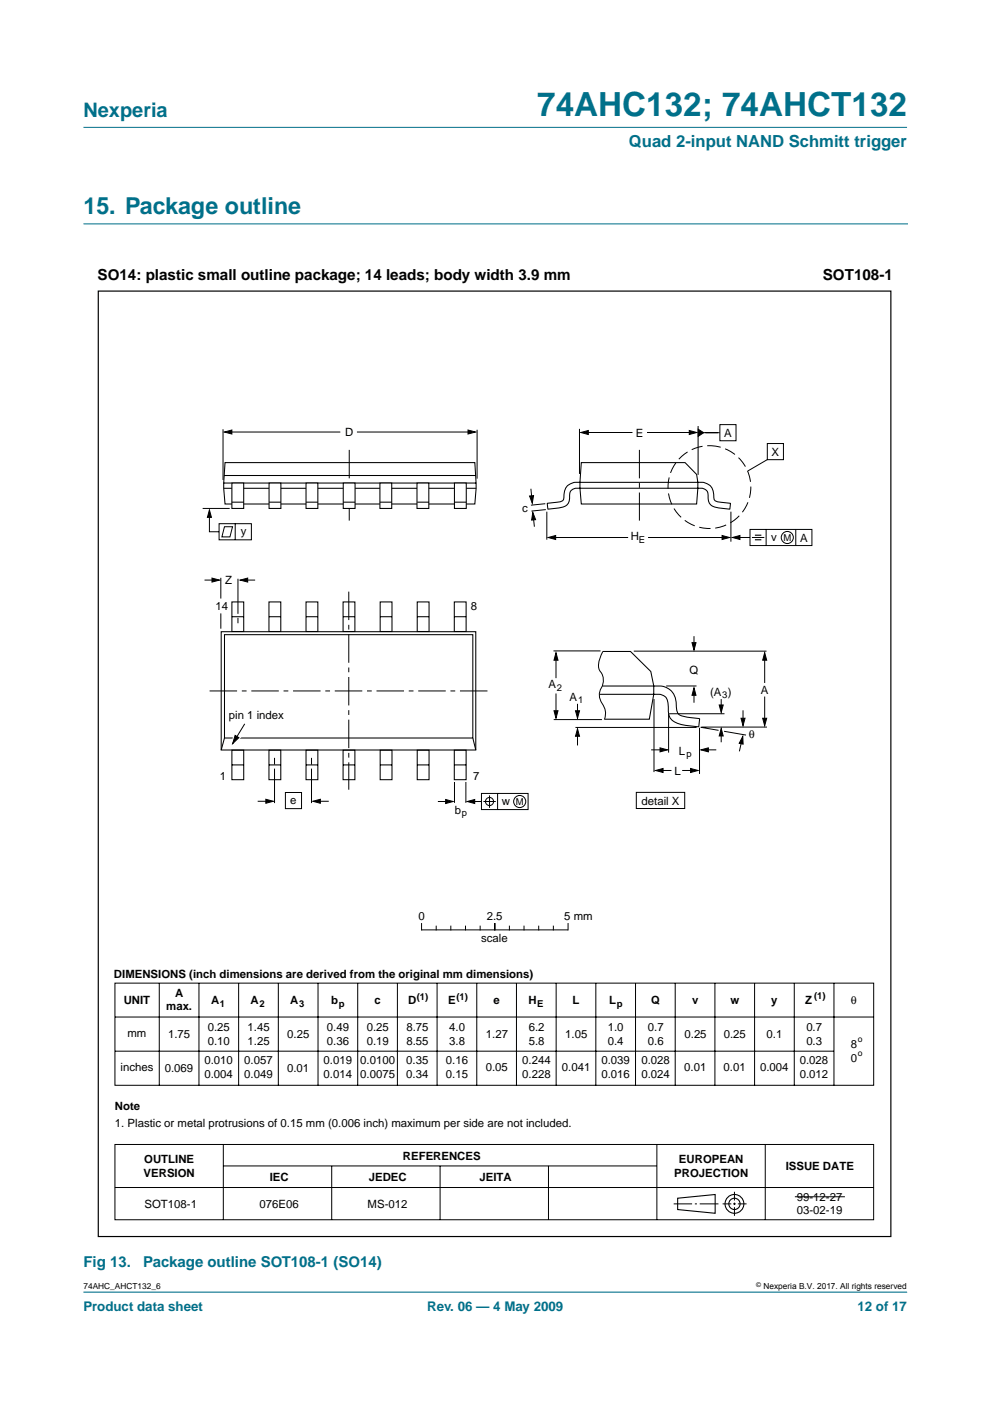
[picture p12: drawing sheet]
<svg xmlns="http://www.w3.org/2000/svg" width="210mm" height="297mm" viewBox="0 0 210 297" stroke-linecap="round" stroke-linejoin="round" font-family="sans-serif">
<path d="M17.7 47.5h174.7M192.3 273.9h-174.6" fill="none" stroke="#00708a" stroke-width=".21"/>
<path d="M17.7 27h174.6z" fill="#00708a" stroke="#00708a" stroke-width=".21"/>
<path d="M47.7 98.1h53l.3 5.4-.3 3.4h-53l-.3-3.4zM123.2 98.1h22.1l2.4 2.5 .3 1.7-.3 4.6h-24.5l-.2-4.6zM47.4 103.5h53.6M47.5 102.4h53.4M47.5 100.8h53.3M116.1 106.7h.4a5.7 5.7 0 0 0 2.9-.7l.2-.8a2.81 2.81 0 0 1 3.4-2.9h24.9a2.83 2.83 0 0 1 3.4 2.9l.1 .6a1.5 1.5 0 0 0 1.6 .7l1.9 .2-.1 1.2h-.3a9.9 9.9 0 0 1-3.6-.7 2.53 2.53 0 0 1-.8-2.5 1.7 1.7 0 0 0-2.1-1.2h-25a1.7 1.7 0 0 0-2.2 1.8 2.11 2.11 0 0 1-2.4 2.4l-2.2 .2zM46.9 133.9h54v25.1h-54zM47.6 134.6h52.6v21.9h-52.6zM127.8 138.1h5.9l4.3 4.3 .6 3v1.8l-.9 5.3h-9.6M47.6 156.5l-.7 2.5M100.2 156.5l.7 2.5M127.7 145.4l10.9 .1a3.9 3.9 0 0 1 4.6 2.6l.2 1.3a2.48 2.48 0 0 0 .7 2.2l1.2 .4 3 .4-.1 1.6a11.9 11.9 0 0 1-5.5-1.1 2.55 2.55 0 0 1-1-2.5v-.6a2.28 2.28 0 0 0-2.9-2.6h-11.7" fill="none" stroke="#000" stroke-width=".22"/>
<g fill="none" stroke="#000" stroke-width=".21">
<path d="M47.3 91v10.8M48.5 91.6h23.7M75.7 91.6h24.3M101.2 91.1v10.4M122.9 90.9v9.6M123.9 91.7h10.2M137.2 91.7h9.7M148 90.3v10.4M148.6 91.7h4M152.6 90h3.5v3.4h-3.5zM162.7 94h3.4v3.5h-3.4zM162.7 97.4l-4.2 2.5"/>
<path d="M112.6 103.6l.2 2.6M113 109.2l.3 2.5M115.6 106.8l-3 .3M115.7 108l-3 .4M115.9 108.5v5.9M117 114h16.2M137.4 114h16.3M155 108.5v6.4M156.2 114h2.8M159 112.2h13.1v3.5h-13.1zM159.4 114h2.7M162.4 112.2v3.5"/>
<path d="M168.7 112.2v3.5M43.4 123h2.5M46.8 122.5v4.4M50.5 122.7v7.4M50.5 131v1.1M51.5 123h2.6M117.3 138h10M117.9 138.9v4.9M127.8 138.1a4.8 4.8 0 0 0-.7 4 3.4 3.4 0 0 1 .1 4.3 3.5 3.5 0 0 0 .8 3.3 3.3 3.3 0 0 1 .2 2.8M134.4 138.1h28.1M147.1 134.9v2.3M162.1 139.2v5.6"/>
<path d="M117.4 152.6h10.2M117.9 147v4.5M122 154.2h25.7M122.4 149.2v2.6M122.4 155.5v2.6M138.1 159h2.3M138.7 148.2v15.5M141.3 145.4h6.4M141.8 151.3v8.3M141.9 151.3h11.7M147.1 146.5v2.5M148.3 154.3v9.8"/>
<path d="M148.5 154.2l3.9 .6M148.7 154.2h13.9M149.5 159h2.4M152.9 155.5v1.9M152.9 148.2v1.9M153.5 155l4.7 .8M157.3 156.7l-.5 2.6M157.5 150.6v2.6M162.1 147.7v5.2M54.6 169.9h2.6M60.5 168h3.4v3.4h-3.4zM66 160.7v1.4"/>
<path d="M66 163v7.3M67.1 169.9h2.6M92.8 169.9h2.6M96.4 165.8v4.4M98.8 165.8v4.4M99.9 169.9h2.2M102.1 168.2h9.9v3.4h-9.9zM102.5 169.9h2.6M103.8 168.6v2.7M105.5 168.2v3.4M134.9 168h10.3v3.4h-10.3zM139.8 163.4h2.6"/>
<path d="M144.6 163.4h2.6M24.4 208.4h160.8v21.7h-160.8zM24.4 215.6h160.8M33.8 208.4v21.7M42.2 208.4v21.7M50.6 208.4v21.7M59 208.4v21.7M67.4 208.4v21.7M75.8 208.4v21.7M84.3 208.4v21.7M92.7 208.4v21.7M101.1 208.4v21.7"/>
<path d="M109.5 208.4v21.7M117.9 208.4v21.7M126.3 208.4v21.7M134.7 208.4v21.7M143.2 208.4v21.7M151.6 208.4v21.7M160 208.4v21.7M168.4 208.4v21.7M176.8 208.4v21.7M24.4 222.9h152.4M24.4 242.7h160.8v15.9h-160.8zM24.4 251.8h160.8"/>
<path d="M47.3 242.7v15.9M47.4 247.2h91.8M70.3 247.2v11.4M93.3 247.2v11.4M116.3 247.2v11.4M139.3 242.7v15.9M142.8 255.2h3.9M147.3 255.2h.5M148.4 255.2h3.9M153.2 255.2h1.9M155.4 255.2h.6M155.7 252.7v1.8"/>
<path d="M155.7 255v.5M155.7 255.9v1.9M156.4 255.2h1.9M162.3 242.7v15.9M168.5 253.7h10.6"/>
<circle cx="166.9" cy="114" r="1.28"/>
<circle cx="103.8" cy="169.9" r=".86"/>
<circle cx="110.2" cy="169.9" r="1.28"/>
</g>
<g fill="none" stroke="#000" stroke-width=".23">
<path d="M143.7 254l7.9-.7v3.9l-7.9-.7z"/>
<circle cx="155.7" cy="255.2" r="1.99"/>
<circle cx="155.7" cy="255.2" r="1.2"/>
</g>
<g fill="#000" stroke="#000" stroke-width=".21">
<path d="M47.6 91.6l1.6-.4v.8zM99.2 91.2l1.6 .4-1.6 .4zM123.1 91.7l1.6-.4v.8zM146.1 91.3l1.6 .4-1.6 .4zM148 91l1.2 .7-1.2 .8zM112.3 105.2l.8-.1-.2 1.6zM113 108.6l.6 1.6-.9 .1zM116.2 114l1.6-.5v.9zM153.1 113.5l1.6 .5-1.6 .4zM155.3 114l1.6-.5v.9zM44.9 122.6l1.6 .4-1.6 .4zM50.9 123l1.6-.4v.8z"/>
<path d="M117.9 138.4l.4 1.6h-.8zM146.7 136.3h.9l-.5 1.5zM162.1 138.4l.5 1.6h-.9zM117.5 150.7h.8l-.4 1.6zM122.4 154.5l.5 1.6h-.9zM122 150.7h.9l-.5 1.6zM139.9 158.6l1.6 .4-1.6 .4zM147.1 145.8l.5 1.6h-.9zM148.6 159l1.6-.4v.8zM152.9 154.5l.4 1.5h-.8zM152.5 149.5h.8l-.4 1.6zM157.5 156.1l.1 1.7-.9-.2z"/>
<path d="M157.1 152.3h.9l-.5 1.6zM161.7 152.3h.9l-.5 1.6zM56.4 169.5l1.6 .4-1.6 .4zM66.3 169.9l1.6-.4v.8zM94.5 169.5l1.6 .4-1.6 .5zM99.1 169.9l1.6-.4v.9zM139 163.4l1.6-.5v.9zM146.4 162.9l1.6 .5-1.6 .4z"/>
</g>
<path d="M160.1 113.5h1.3M160.1 114.4h1.3" fill="none" stroke="#000" stroke-width=".24"/>
<path d="M44.4 146.5h59.6" fill="none" stroke="#000" stroke-width=".21" stroke-dasharray="5.8 1 1 1" stroke-linecap="butt"/>
<path d="M74 95.4v15M135.6 95.4v15M73.9 125.4v42" fill="none" stroke="#000" stroke-width=".21" stroke-dasharray="6 1 1 1" stroke-linecap="butt"/>
<circle cx="150.4" cy="103.3" r="8.8" fill="none" stroke="#000" stroke-width=".21" stroke-dasharray="2.4 1" stroke-linecap="butt"/>
<path d="M64.9 102.4h2.5v5.4h-2.5z" fill="#fff" stroke="#000" stroke-width=".22"/>
<path d="M64.9 106.5h2.5" fill="none" stroke="#000" stroke-width=".22"/>
<path d="M57 102.4h2.6v5.4h-2.6z" fill="#fff" stroke="#000" stroke-width=".22"/>
<path d="M57 106.5h2.6" fill="none" stroke="#000" stroke-width=".22"/>
<path d="M49.2 102.4h2.5v5.4h-2.5z" fill="#fff" stroke="#000" stroke-width=".22"/>
<path d="M49.2 106.5h2.5" fill="none" stroke="#000" stroke-width=".22"/>
<g fill="#fff" stroke="#000" stroke-width=".22">
<path d="M88.4 102.4h2.5v5.4h-2.5z"/>
<path d="M72.8 102.4h2.5v5.4h-2.5z"/>
<path d="M80.5 102.4h2.6v5.4h-2.6z"/>
</g>
<path d="M80.5 106.5h2.6" fill="none" stroke="#000" stroke-width=".22"/>
<path d="M96.4 102.4h2.5v5.4h-2.5z" fill="#fff" stroke="#000" stroke-width=".22"/>
<g fill="none" stroke="#000" stroke-width=".22">
<path d="M72.8 106.5h2.5M88.5 106.5h2.5M96.4 106.5h2.5M49.2 127.6h2.5v6.3h-2.5zM49.2 130.8h2.5M57 127.6h2.5v6.3h-2.5zM57 130.8h2.5M64.9 127.6h2.5v6.3h-2.5zM64.9 130.8h2.5M72.7 127.6h2.5v6.3h-2.5zM72.7 130.8h2.5M80.6 127.6h2.5v6.3h-2.5z"/>
<path d="M80.6 130.8h2.5M88.5 127.6h2.5v6.3h-2.5zM88.5 130.8h2.5M96.3 127.6h2.5v6.3h-2.5zM96.3 130.8h2.5M49.2 159h2.5v6.3h-2.5zM57 159h2.5v6.3h-2.5zM64.9 159h2.5v6.3h-2.5zM72.7 159h2.5v6.3h-2.5zM80.6 159h2.5v6.3h-2.5zM88.5 159h2.5v6.3h-2.5zM96.3 159h2.5v6.3h-2.5z"/>
<path d="M49.2 162.2h2.5M57 162.2h2.5M64.9 162.2h2.5M72.7 162.2h2.5M80.6 162.2h2.5M88.5 162.2h2.5M96.3 162.2h2.5"/>
</g>
<path d="M44.4 108.1l.4 1.6h-.8z" fill="#000" stroke="#000" stroke-width=".21"/>
<path d="M43 107.8h5.7M44.4 108.7v4h2.1M46.5 111h6.8v3.5h-6.8zM47.6 111.7h1.7l-.5 2.1h-1.8zM49.9 111v3.5M58.2 160.7v1.4M58.2 163v7.3" fill="none" stroke="#000" stroke-width=".21"/>
<path d="M49.5 155.4l1.7 .9-2.1 1.8z" fill="#fff"/>
<g fill="none" stroke="#000" stroke-width=".21">
<path d="M46.8 130.1v3.2M51.9 153.5l-2.6 4.1M89.4 195.8v1.4M89.4 197.2h30.9M92.5 196.4v.8M95.6 196.4v.8M98.7 196.4v.8M101.8 196.4v.8M104.9 195.8v1.4M108 196.4v.8M111.1 196.4v.8M114.2 196.4v.8"/>
<path d="M117.3 196.4v.8M120.4 195.8v1.4"/>
</g>
<path d="M49.8 155.9l.8 .5-1.3 1.2z" fill="#000" stroke="#000" stroke-width=".21"/>
<path d="M20.8 61.7h168.1v200.5h-168.1z" fill="none" stroke="#000" stroke-width=".25"/>
<text font-size="7.1" fill="#00708a" x="113.9" y="24.7">74AHC132; 74AHCT132</text>
<text font-size="4.9" fill="#00708a" x="17.7" y="45.5">15. Package outline</text>
<text font-size="4.2" fill="#00708a" x="17.7" y="24.9">Nexperia</text>
<text font-size="3.5" fill="#00708a" x="133.4" y="31.1">Quad 2-input NAND Schmitt trigger</text>
<g font-size="3.2">
<text x="20.7" y="59.3">SO14: plastic small outline package; 14 leads; body width 3.9 mm</text>
<text x="174.5" y="59.4">SOT108-1</text>
</g>
<g font-size="3.2" fill="#00708a">
<text x="17.7" y="268.7">Fig 13.</text>
<text x="30.4" y="268.7">Package outline SOT108-1 (SO14)</text>
</g>
<g font-size="2.8" fill="#00708a">
<text x="17.7" y="278">Product data sheet</text>
<text x="90.6" y="278">Rev. 06 — 4 May 2009</text>
<text x="181.8" y="278">12 of 17</text>
</g>
<g font-size="2.4">
<text x="73.2" y="92.5">D</text>
<text x="134.8" y="92.6">E</text>
<text x="153.5" y="92.6">A</text>
<text x="163.6" y="96.6">X</text>
<text x="51" y="113.5">y</text>
<text x="110.7" y="108.6">c</text>
<text x="133.7" y="114.6">H</text>
<text x="163.5" y="114.7">v</text>
<text x="169.6" y="114.8">A</text>
<text x="47.8" y="123.8">Z</text>
<text x="45.7" y="129.4">14</text>
<text x="99.8" y="129.3">8</text>
<text x="146.2" y="142.8">Q</text>
<text x="116.3" y="145.9">A</text>
<text x="120.8" y="148.5">A</text>
<text x="150.6" y="147.5">(A )</text>
<text x="161.3" y="147.2">A</text>
<text x="48.5" y="152.5">pin 1 index</text>
<text x="143.9" y="160">L</text>
<text x="158.8" y="156.4">θ</text>
<text x="46.6" y="165.3">1</text>
<text x="100.3" y="165.3">7</text>
<text x="143" y="164.3">L</text>
<text x="61.6" y="170.4">e</text>
<text x="96.5" y="172.6">b</text>
<text x="106.4" y="170.7">w</text>
<text x="136" y="170.6">detail X</text>
<text x="88.7" y="195.1">0</text>
<text x="103.2" y="195.1">2.5</text>
<text x="119.6" y="195.1">5 mm</text>
<text x="102" y="199.8">scale</text>
<text x="24.2" y="207.3">DIMENSIONS (inch dimensions are derived from the original mm dimensions)</text>
<text x="26.2" y="213">UNIT</text>
<text x="35.2" y="214.2">max.</text>
<text x="37.1" y="211.3">A</text>
<text x="44.7" y="213">A</text>
<text x="53.1" y="213">A</text>
<text x="61.5" y="213">A</text>
<text x="70.2" y="213">b</text>
<text x="79.4" y="213">c</text>
<text x="86.5" y="213">D</text>
<text x="95" y="213">E</text>
<text x="104.6" y="213">e</text>
<text x="112" y="213">H</text>
<text x="121.4" y="213">L</text>
<text x="129.1" y="213">L</text>
<text x="138" y="213">Q</text>
<text x="146.7" y="213">v</text>
<text x="154.9" y="213">w</text>
<text x="163.5" y="213">y</text>
<text x="170.7" y="213">Z</text>
<text x="180.4" y="213">θ</text>
<text x="27" y="219.9">mm</text>
<text x="35.6" y="220.1">1.75</text>
<text x="44.1" y="218.6">0.25</text>
<text x="44.1" y="221.6">0.10</text>
<text x="52.5" y="218.6">1.45</text>
<text x="52.5" y="221.6">1.25</text>
<text x="60.9" y="220.2">0.25</text>
<text x="69.3" y="218.6">0.49</text>
<text x="69.3" y="221.6">0.36</text>
<text x="77.7" y="218.6">0.25</text>
<text x="77.7" y="221.6">0.19</text>
<text x="86.2" y="218.6">8.75</text>
<text x="86.2" y="221.6">8.55</text>
<text x="95.3" y="218.6">4.0</text>
<text x="95.3" y="221.6">3.8</text>
<text x="103" y="220.1">1.27</text>
<text x="112.1" y="218.6">6.2</text>
<text x="112.1" y="221.6">5.8</text>
<text x="119.9" y="220.1">1.05</text>
<text x="128.9" y="218.6">1.0</text>
<text x="128.9" y="221.6">0.4</text>
<text x="137.4" y="218.6">0.7</text>
<text x="137.4" y="221.6">0.6</text>
<text x="145.1" y="220.1">0.25</text>
<text x="153.5" y="220.1">0.25</text>
<text x="162.5" y="220.1">0.1</text>
<text x="171" y="218.6">0.7</text>
<text x="171" y="221.6">0.3</text>
<text x="25.6" y="227.1">inches</text>
<text x="34.9" y="227.2">0.069</text>
<text x="43.4" y="225.7">0.010</text>
<text x="51.8" y="225.7">0.057</text>
<text x="60.9" y="227.2">0.01</text>
<text x="68.6" y="225.7">0.019</text>
<text x="76.4" y="225.7">0.0100</text>
<text x="86.1" y="225.7">0.35</text>
<text x="94.6" y="225.7">0.16</text>
<text x="103" y="227.1">0.05</text>
<text x="110.7" y="225.7">0.244</text>
<text x="119.1" y="227.1">0.041</text>
<text x="127.5" y="225.7">0.039</text>
<text x="136" y="225.7">0.028</text>
<text x="145.1" y="227.1">0.01</text>
<text x="153.4" y="227.1">0.01</text>
<text x="161.2" y="227.1">0.004</text>
<text x="169.6" y="225.7">0.028</text>
<text x="180.4" y="222.2">8</text>
<text x="180.4" y="225.2">0</text>
<text x="43.4" y="228.6">0.004</text>
<text x="51.8" y="228.6">0.049</text>
<text x="68.6" y="228.6">0.014</text>
<text x="76.4" y="228.6">0.0075</text>
<text x="86.1" y="228.6">0.34</text>
<text x="94.6" y="228.6">0.15</text>
<text x="110.7" y="228.6">0.228</text>
<text x="127.5" y="228.6">0.016</text>
<text x="136" y="228.6">0.024</text>
<text x="169.6" y="228.6">0.012</text>
<text x="24.4" y="235.3">Note</text>
<text x="24.4" y="239">1. Plastic or metal protrusions of 0.15 mm (0.006 inch) maximum per side are not included.</text>
<text x="85.4" y="245.9">REFERENCES</text>
<text x="30.4" y="249.5">VERSION</text>
<text x="30.6" y="246.6">OUTLINE</text>
<text x="57.2" y="250.5">IEC</text>
<text x="78.2" y="250.5">JEDEC</text>
<text x="101.7" y="250.5">JEITA</text>
<text x="143" y="249.5">PROJECTION</text>
<text x="144" y="246.6">EUROPEAN</text>
<text x="166.6" y="248.1">ISSUE DATE</text>
<text x="30.6" y="256.1">SOT108-1</text>
<text x="55" y="256.1">076E06</text>
<text x="77.9" y="256.1">MS-012</text>
<text x="168.9" y="254.6">99-12-27</text>
<text x="168.9" y="257.5">03-02-19</text>
</g>
<g font-size="2">
<text x="135.5" y="115.1">E</text>
<text x="166.1" y="114.7">M</text>
<text x="118.1" y="146.4">2</text>
<text x="122.6" y="149">1</text>
<text x="153.1" y="148">3</text>
<text x="145.5" y="160.5">p</text>
<text x="97.9" y="173">p</text>
<text x="109.4" y="170.7">M</text>
<text x="46.6" y="213.4">1</text>
<text x="55" y="213.4">2</text>
<text x="63.4" y="213.4">3</text>
<text x="71.8" y="213.4">p</text>
<text x="88.4" y="212">(1)</text>
<text x="96.8" y="212">(1)</text>
<text x="113.9" y="213.4">E</text>
<text x="130.8" y="213.4">p</text>
<text x="172.6" y="211.9">(1)</text>
</g>
<g font-size="1.8">
<text x="181.9" y="221">o</text>
<text x="181.9" y="223.9">o</text>
<text x="17.7" y="273.4">74AHC_AHCT132_6</text>
<text x="161.9" y="273.4">Nexperia B.V. 2017. All rights reserved</text>
</g>
<text font-size="1.4" x="160.4" y="272.9">©</text>
</svg>
